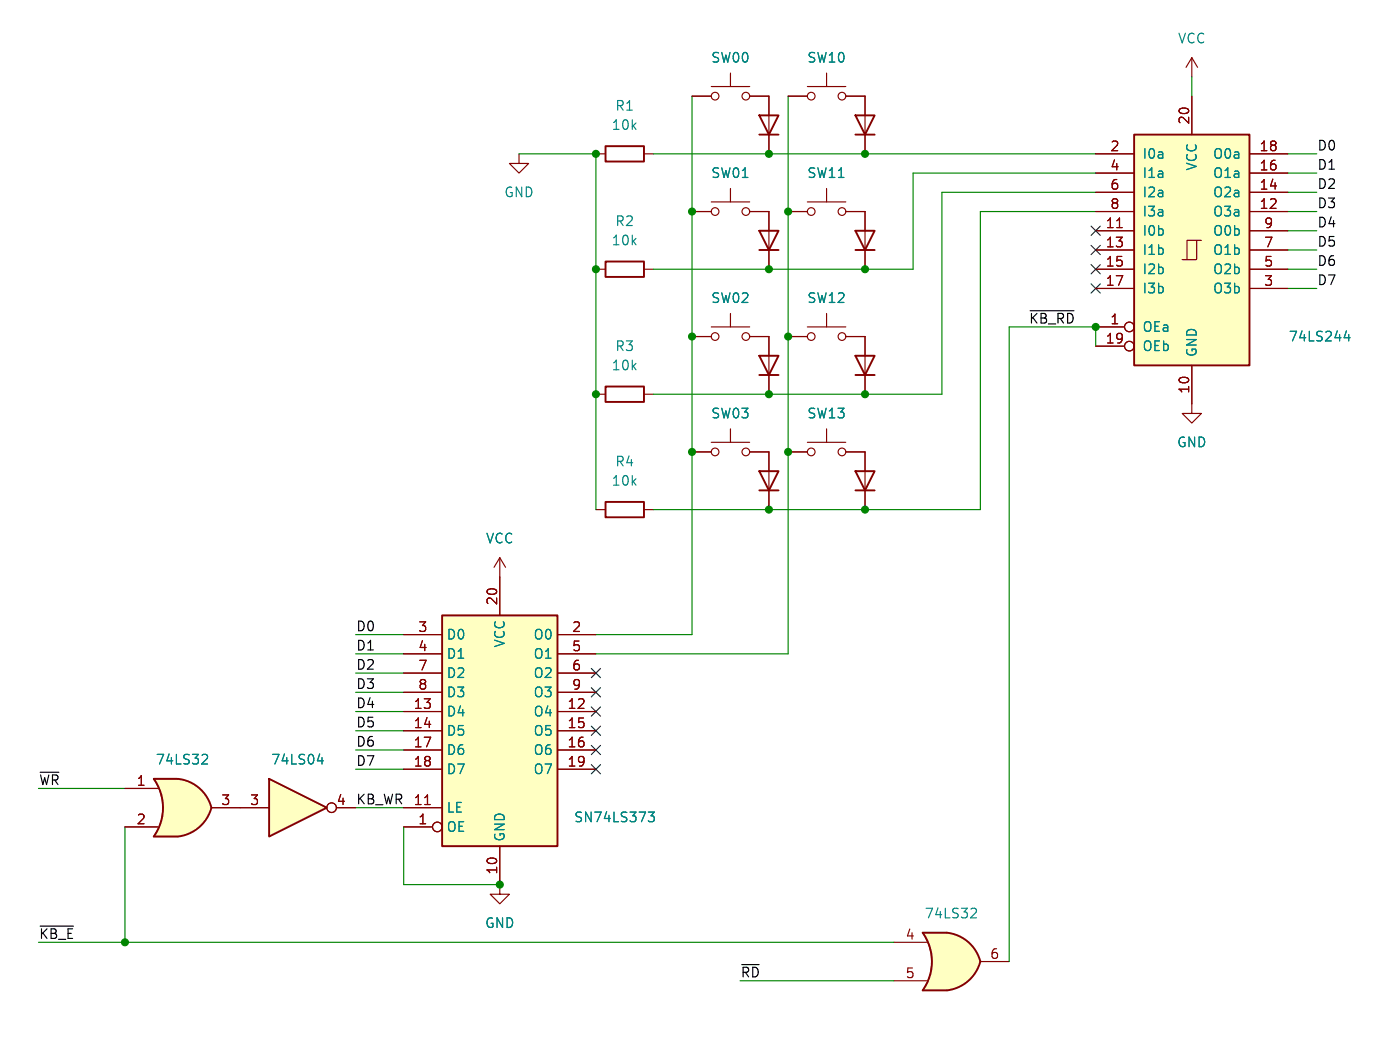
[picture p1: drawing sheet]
<svg xmlns="http://www.w3.org/2000/svg" width="185mm" height="140mm" viewBox="0 0 185 140" stroke-linecap="round" stroke-linejoin="round" font-family="sans-serif">
<path d="M0 0h185v140h-185z" fill="#fff" stroke="#fff" stroke-width=".13"/>
<path d="M66 116.8v1.3h1.3l-1.3 1.3-1.2-1.3h1.2" fill="none" stroke="#840000" stroke-width=".15"/>
<path d="M35.6 102.9l7.6 3.8-7.6 3.8z" fill="#ffffc2"/>
<path d="M149.9 17.8h15.2v30.5h-15.2zM100.3 47h2.6l-1.3 2.5zM100.3 49.5h2.6M35.6 102.9l7.6 3.8-7.6 3.8z" fill="none" stroke="#840000" stroke-width=".25"/>
<g fill="none" stroke="#840000" stroke-width=".15">
<path d="M157.5 12.7v5.1M144.8 30.5h5.1M144.8 27.9h5.1M144.8 33h5.1M144.8 25.4h5.1M144.8 35.6h5.1M144.8 22.9h5.1M144.8 38.1h5.1M144.8 20.3h5.1M147.6 30.1h.7M158.1 31.8h-1.3v2.5M158.7 31.8h-.6v2.5h-1.9"/>
<path d="M165.1 30.5h5.1M165.1 27.9h5.1M165.1 33h5.1M165.1 25.4h5.1M165.1 35.6h5.1M165.1 22.9h5.1M165.1 38.1h5.1M165.1 20.3h5.1M101.6 44.5v7.6M144.8 43.2h3.8M144.8 45.7h3.8M157.5 48.3v5"/>
<path d="M31.7 106.7h3.9M44.4 106.7h2.6"/>
<circle cx="149.2" cy="43.2" r=".63"/>
<circle cx="149.2" cy="45.7" r=".63"/>
<circle cx="43.8" cy="106.7" r=".63"/>
</g>
<path d="M177.9 43.7l-.3 .9h.8M178.2 44.2v.8M41.9 100.5h.8M42.5 100.1v.8" fill="none" stroke="#008484" stroke-width=".15"/>
<g fill="#ffffc2" stroke="#ffffc2" stroke-width=".13">
<path d="M149.9 17.8h15.2v30.5h-15.2z"/>
<path d="M124.5 125.6l5 1.4a5.2 5.2 0 0 1-4.4 3.8z"/>
</g>
<path d="M121.9 130.8h3.2M121.9 123.2h3.2" fill="none" stroke="#ffffc2" stroke-width=".13"/>
<path d="M121.9 123.2h3.2v7.6h-3.2a6.7 6.7 0 0 0 0-7.6z" fill="#ffffc2"/>
<g fill="#ffffc2" stroke="#ffffc2" stroke-width=".13">
<path d="M125.1 123.2a5.1 5.1 0 0 1 4.4 3.8l-4.9 1.3z"/>
<path d="M22.9 105.3l5 1.4a5.2 5.2 0 0 1-4.4 3.8z"/>
</g>
<path d="M125.1 123.2h-3.2a6.6 6.6 0 0 1 0 7.6h3.2M125.1 123.2a5.1 5.1 0 0 1 4.4 3.8 5.2 5.2 0 0 1-4.4 3.8" fill="none" stroke="#840000" stroke-width=".25"/>
<path d="M125.1 123.2h-3.2a6.6 6.6 0 0 1 0 7.6h3.2" fill="none" stroke="#840000" stroke-width=".13"/>
<path d="M118.1 124.5h4.3M118.1 129.5h4.3M129.5 127h3.8" fill="none" stroke="#840000" stroke-width=".15"/>
<path d="M128.5 120h.4a.34 .34 0 0 1 .1 .5l-.8 .7h.8" fill="none" stroke="#008484" stroke-width=".15"/>
<path d="M20.3 110.5h3.2M20.3 102.9h3.2" fill="none" stroke="#ffffc2" stroke-width=".13"/>
<path d="M20.3 102.9h3.2v7.6h-3.2a6.7 6.7 0 0 0 0-7.6z" fill="#ffffc2"/>
<g fill="#ffffc2" stroke="#ffffc2" stroke-width=".13">
<path d="M23.5 102.9a5.1 5.1 0 0 1 4.4 3.8l-4.9 1.3z"/>
<path d="M58.4 81.3h15.3v30.5h-15.3z"/>
</g>
<g fill="none" stroke="#840000" stroke-width=".25">
<path d="M80 19.3h5.1v2h-5.1zM100.3 15.2h2.6l-1.3 2.6zM100.3 17.8h2.6M113 15.2h2.6l-1.3 2.6zM113 17.8h2.6M80 34.5h5.1v2.1h-5.1zM100.3 30.5h2.6l-1.3 2.5zM100.3 33h2.6M113 30.5h2.6l-1.3 2.5zM113 33h2.6M80 51.1h5.1v2h-5.1zM113 47h2.6l-1.3 2.5z"/>
<path d="M113 49.5h2.6M80 66.3h5.1v2h-5.1zM100.3 62.2h2.6l-1.3 2.6zM100.3 64.8h2.6M113 62.2h2.6l-1.3 2.6zM113 64.8h2.6M58.4 81.3h15.3v30.5h-15.3zM23.5 102.9h-3.2a6.6 6.6 0 0 1 0 7.6h3.2M23.5 102.9a5.1 5.1 0 0 1 4.4 3.8 5.2 5.2 0 0 1-4.4 3.8"/>
</g>
<path d="M23.5 102.9h-3.2a6.6 6.6 0 0 1 0 7.6h3.2" fill="none" stroke="#840000" stroke-width=".13"/>
<g fill="none" stroke="#840000" stroke-width=".15">
<path d="M91.4 12.7h2.6M94 11.4h5.1M96.5 9.7v1.7M99.1 12.7h2.5v7.6M104.1 12.7h2.6M106.7 11.4h5.1M109.2 9.7v1.7M111.8 12.7h2.5v7.6M157.5 7.6l-.8 1.3M157.5 7.6v2.6M157.5 12.7v5.1M157.5 7.6l.7 1.3"/>
<path d="M68.6 20.3v1.3h1.2l-1.2 1.3-1.3-1.3h1.3M78.7 20.3h1.3M78.7 35.6h1.3M85.1 20.3h1.3M85.1 35.6h1.3M91.4 27.9h2.6M94 26.7h5.1M96.5 24.9v1.8M99.1 27.9h2.5v7.7M104.1 27.9h2.6M106.7 26.7h5.1M109.2 24.9v1.8"/>
<path d="M111.8 27.9h2.5v7.7M144.8 27.9h5.1M144.8 20.3h5.1M144.8 35.6h5.1M144.8 30.5h5.1M144.8 33h5.1M144.8 25.4h5.1M144.8 22.9h5.1M144.8 38.1h5.1M147.6 30.1h.7M165.1 27.9h5.1M165.1 20.3h5.1"/>
<path d="M165.1 35.6h5.1M165.1 30.5h5.1M165.1 33h5.1M165.1 25.4h5.1M165.1 22.9h5.1M165.1 38.1h5.1M78.7 52.1h1.3M85.1 52.1h1.3M91.4 59.7h2.6M91.4 44.5h2.6M94 58.4h5.1M94 43.2h5.1"/>
<path d="M96.5 41.4v1.8M96.5 56.6v1.8M99.1 59.7h2.5v7.6M99.1 44.5h2.5v2.5M101.6 49.5v2.6M104.1 59.7h2.6M104.1 44.5h2.6M106.7 58.4h5.1M106.7 43.2h5.1M109.2 41.4v1.8M109.2 56.6v1.8M111.8 59.7h2.5v7.6"/>
<path d="M111.8 44.5h2.5v7.6M144.8 43.2h3.8M144.8 45.7h3.8M157.5 48.3v6.3h1.2l-1.2 1.3-1.3-1.3h1.3M66 73.7v7.6M66 73.7l-.7 1.2M66 73.7l.8 1.2M78.7 67.3h1.3M85.1 67.3h1.3M53.3 94h5.1M53.3 96.5h5.1M53.3 99.1h5.1"/>
<path d="M53.3 83.8h5.1M53.3 86.4h5.1M53.3 88.9h5.1M53.3 91.4h5.1M73.7 94h5M73.7 96.5h5M73.7 99.1h5M73.7 83.8h5M73.7 86.4h5M73.7 88.9h5M73.7 91.4h5M16.5 104.1h4.3"/>
<path d="M16.5 109.2h4.3M27.9 106.7h7.7M44.4 106.7h2.6M53.3 109.2h3.8M53.3 106.7h5.1M53.3 101.6h5.1M56.1 106.3h.7M66 111.8v5M73.7 101.6h5"/>
<circle cx="94.5" cy="12.7" r=".51"/>
<circle cx="98.6" cy="12.7" r=".51"/>
<circle cx="107.2" cy="12.7" r=".51"/>
<circle cx="111.3" cy="12.7" r=".51"/>
<circle cx="94.5" cy="27.9" r=".51"/>
<circle cx="98.6" cy="27.9" r=".51"/>
<circle cx="107.2" cy="27.9" r=".51"/>
<circle cx="111.3" cy="27.9" r=".51"/>
<circle cx="94.5" cy="44.5" r=".51"/>
<circle cx="94.5" cy="59.7" r=".51"/>
<circle cx="98.6" cy="44.5" r=".51"/>
<circle cx="98.6" cy="59.7" r=".51"/>
<circle cx="107.2" cy="44.5" r=".51"/>
<circle cx="107.2" cy="59.7" r=".51"/>
<circle cx="111.3" cy="44.5" r=".51"/>
<circle cx="111.3" cy="59.7" r=".51"/>
<circle cx="149.2" cy="43.2" r=".63"/>
<circle cx="149.2" cy="45.7" r=".63"/>
<circle cx="43.8" cy="106.7" r=".63"/>
<circle cx="57.8" cy="109.2" r=".63"/>
</g>
<path d="M177.9 43.7l-.3 .9h.8M178.2 44.2v.8M26.9 99.6l.4 .1a.34 .34 0 0 1 .1 .5l-.8 .7h.8M41.9 100.5h.8M42.5 100.1v.8M85.7 107.3h.8l-.5 .4a.34 .34 0 0 1 .5 .3v.3l-.2 .2h-.5" fill="none" stroke="#008484" stroke-width=".15"/>
<path d="M136.1 41h5.8M5.3 122.3h4.4" fill="none" stroke="#000" stroke-width=".15"/>
<g fill="none" stroke="#008400" stroke-width=".15">
<path d="M91.4 12.7v71.1h-12.7M104.1 12.7v73.7h-25.4M157.5 10.2v2.5M68.6 20.3h10.1v47M86.4 20.3h58.4M144.8 22.9h-24.2v12.7h-34.2M144.8 27.9h-15.3v39.4h-43.1M144.8 25.4h-20.3v26.7h-38.1M170.2 33h3.8M170.2 35.6h3.8M170.2 38.1h3.8M170.2 20.3h3.8"/>
<path d="M170.2 27.9h3.8M170.2 25.4h3.8M170.2 22.9h3.8M170.2 30.5h3.8M144.8 45.7v-2.5h-11.5v83.8M47 96.5h6.3M47 91.4h6.3M47 94h6.3M47 99.1h6.3M47 86.4h6.3M47 88.9h6.3M47 83.8h6.3"/>
<path d="M5.1 104.1h11.4M16.5 109.2v15.3M47 106.7h6.3M47 101.6h6.3M53.3 109.2v7.6h12.7M5.1 124.5h113M97.8 129.5h20.3"/>
</g>
<g fill="none" stroke="#000084" stroke-width=".15">
<path d="M144.2 29.9l1.2 1.2M144.2 37.5l1.2 1.2M144.2 35l1.2 1.2M144.2 32.4l1.2 1.2M145.4 32.4l-1.2 1.2M145.4 29.9l-1.2 1.2M145.4 37.5l-1.2 1.2M145.4 35l-1.2 1.2M78.1 95.9l1.2 1.2M78.1 98.5l1.2 1.2M78.1 88.3l1.2 1.2M78.1 90.8l1.2 1.2"/>
<path d="M78.1 93.4l1.2 1.2M79.3 95.9l-1.2 1.2M79.3 98.5l-1.2 1.2M79.3 88.3l-1.2 1.2M79.3 90.8l-1.2 1.2M79.3 93.4l-1.2 1.2M78.1 101l1.2 1.2M79.3 101l-1.2 1.2"/>
</g>
<g fill="#008400" stroke="#008400" stroke-width=".15">
<circle cx="101.6" cy="67.3" r=".46"/>
<circle cx="91.4" cy="59.7" r=".46"/>
<circle cx="101.6" cy="52.1" r=".46"/>
<circle cx="91.4" cy="44.5" r=".46"/>
<circle cx="78.7" cy="52.1" r=".46"/>
<circle cx="114.3" cy="52.1" r=".46"/>
<circle cx="114.3" cy="67.3" r=".46"/>
<circle cx="104.1" cy="59.7" r=".46"/>
<circle cx="91.4" cy="27.9" r=".46"/>
<circle cx="101.6" cy="35.6" r=".46"/>
<circle cx="114.3" cy="35.6" r=".46"/>
<circle cx="78.7" cy="35.6" r=".46"/>
<circle cx="78.7" cy="20.3" r=".46"/>
<circle cx="114.3" cy="20.3" r=".46"/>
<circle cx="101.6" cy="20.3" r=".46"/>
<circle cx="144.8" cy="43.2" r=".46"/>
<circle cx="104.1" cy="27.9" r=".46"/>
<circle cx="104.1" cy="44.5" r=".46"/>
<circle cx="16.5" cy="124.5" r=".46"/>
<circle cx="66" cy="116.8" r=".46"/>
</g>
<g font-size="1.8" fill="#008484">
<text x="155.6" y="5.9">VCC</text>
<text x="93.9" y="8.5">SW00</text>
<text x="106.6" y="8.5">SW10</text>
<text x="80.7" y="17.4">10k</text>
<text x="81.2" y="14.8">R1</text>
<text x="93.9" y="23.7">SW01</text>
<text x="106.6" y="23.7">SW11</text>
<text x="150.9" y="21.2">I0a</text>
<text x="150.9" y="23.7">I1a</text>
<text x="158.3" y="22.6" transform="rotate(-90 158.3 22.6)">VCC</text>
<text x="160.2" y="23.7">O1a</text>
<text x="160.2" y="21.2">O0a</text>
<text x="66.5" y="26.3">GND</text>
<text x="150.9" y="26.3">I2a</text>
<text x="150.9" y="28.8">I3a</text>
<text x="160.2" y="28.8">O3a</text>
<text x="160.2" y="26.3">O2a</text>
<text x="80.7" y="32.6">10k</text>
<text x="81.2" y="30.1">R2</text>
<text x="150.9" y="31.3">I0b</text>
<text x="150.9" y="33.9">I1b</text>
<text x="160.2" y="33.9">O1b</text>
<text x="160.2" y="31.3">O0b</text>
<text x="93.9" y="40.2">SW02</text>
<text x="106.6" y="40.2">SW12</text>
<text x="150.9" y="36.4">I2b</text>
<text x="150.9" y="39">I3b</text>
<text x="160.2" y="39">O3b</text>
<text x="160.2" y="36.4">O2b</text>
<text x="81.2" y="46.6">R3</text>
<text x="150.9" y="44">OEa</text>
<text x="150.9" y="46.6">OEb</text>
<text x="158.3" y="47.2" transform="rotate(-90 158.3 47.2)">GND</text>
<text x="170.2" y="45.3">74LS244</text>
<text x="80.7" y="49.1">10k</text>
<text x="93.9" y="55.5">SW03</text>
<text x="106.6" y="55.5">SW13</text>
<text x="155.4" y="59.3">GND</text>
<text x="80.7" y="64.4">10k</text>
<text x="81.2" y="61.8">R4</text>
<text x="64.1" y="72">VCC</text>
<text x="58.9" y="84.7">D0</text>
<text x="58.9" y="87.2">D1</text>
<text x="58.9" y="89.8">D2</text>
<text x="66.9" y="85.6" transform="rotate(-90 66.9 85.6)">VCC</text>
<text x="70.4" y="84.7">O0</text>
<text x="70.4" y="87.2">O1</text>
<text x="70.4" y="89.8">O2</text>
<text x="58.9" y="94.8">D4</text>
<text x="58.9" y="92.3">D3</text>
<text x="70.4" y="94.8">O4</text>
<text x="70.4" y="92.3">O3</text>
<text x="20.5" y="101.2">74LS32</text>
<text x="35.7" y="101.2">74LS04</text>
<text x="58.9" y="97.4">D5</text>
<text x="58.9" y="99.9">D6</text>
<text x="70.4" y="97.4">O5</text>
<text x="70.4" y="99.9">O6</text>
<text x="58.9" y="107.5">LE</text>
<text x="58.9" y="102.5">D7</text>
<text x="70.4" y="102.5">O7</text>
<text x="58.9" y="110.1">OE</text>
<text x="66.9" y="111.3" transform="rotate(-90 66.9 111.3)">GND</text>
<text x="75.8" y="108.8">SN74LS373</text>
<text x="64" y="122.8">GND</text>
<text x="122.1" y="121.5">74LS32</text>
</g>
<g font-size="1.8" fill="#840000">
<text x="157.2" y="16.6" transform="rotate(-90 157.2 16.6)">20</text>
<text x="146.6" y="20.1">2</text>
<text x="146.6" y="22.6">4</text>
<text x="166.3" y="22.6">16</text>
<text x="166.3" y="20.1">18</text>
<text x="146.6" y="25.1">6</text>
<text x="146.6" y="27.7">8</text>
<text x="166.3" y="27.7">12</text>
<text x="166.3" y="25.1">14</text>
<text x="146" y="30.2">11</text>
<text x="146" y="32.8">13</text>
<text x="146" y="35.3">15</text>
<text x="166.9" y="35.3">5</text>
<text x="166.9" y="32.8">7</text>
<text x="166.9" y="30.2">9</text>
<text x="146" y="37.8">17</text>
<text x="166.9" y="37.8">3</text>
<text x="146" y="45.5">19</text>
<text x="146.6" y="42.9">1</text>
<text x="157.2" y="52.1" transform="rotate(-90 157.2 52.1)">10</text>
<text x="55.2" y="83.6">3</text>
<text x="65.8" y="80.1" transform="rotate(-90 65.8 80.1)">20</text>
<text x="75.5" y="83.6">2</text>
<text x="55.2" y="86.1">4</text>
<text x="55.2" y="88.6">7</text>
<text x="75.5" y="86.1">5</text>
<text x="75.5" y="88.6">6</text>
<text x="54.6" y="93.7">13</text>
<text x="55.2" y="91.2">8</text>
<text x="74.9" y="93.7">12</text>
<text x="75.5" y="91.2">9</text>
<text x="54.6" y="96.3">14</text>
<text x="54.6" y="98.8">17</text>
<text x="54.6" y="101.3">18</text>
<text x="74.9" y="96.3">15</text>
<text x="74.9" y="98.8">16</text>
<text x="74.9" y="101.3">19</text>
<text x="18" y="103.9">1</text>
<text x="29.1" y="106.4">3</text>
<text x="32.9" y="106.4">3</text>
<text x="44.4" y="106.4">4</text>
<text x="54.6" y="106.4">11</text>
<text x="18" y="109">2</text>
<text x="55.2" y="109">1</text>
<text x="65.8" y="115.6" transform="rotate(-90 65.8 115.6)">10</text>
<text x="119.6" y="124.2">4</text>
<text x="119.6" y="129.3">5</text>
<text x="130.7" y="126.7">6</text>
</g>
<g font-size="1.8">
<text x="174" y="22.5">D1</text>
<text x="174" y="20">D0</text>
<text x="174" y="27.6">D3</text>
<text x="174" y="25.1">D2</text>
<text x="174" y="30.1">D4</text>
<text x="174" y="35.2">D6</text>
<text x="174" y="32.7">D5</text>
<text x="174" y="37.8">D7</text>
<text x="135.9" y="42.8">~{KB_RD}</text>
<text x="47" y="83.5">D0</text>
<text x="47" y="88.6">D2</text>
<text x="47" y="86">D1</text>
<text x="47" y="91.1">D3</text>
<text x="47" y="93.6">D4</text>
<text x="47" y="96.2">D5</text>
<text x="47" y="98.7">D6</text>
<text x="47" y="101.3">D7</text>
<text x="5.1" y="103.8">~{WR}</text>
<text x="47" y="106.3">KB_WR</text>
<text x="5.1" y="124.1">~{KB_E}</text>
<text x="97.8" y="129.2">~{RD}</text>
</g>
</svg>
